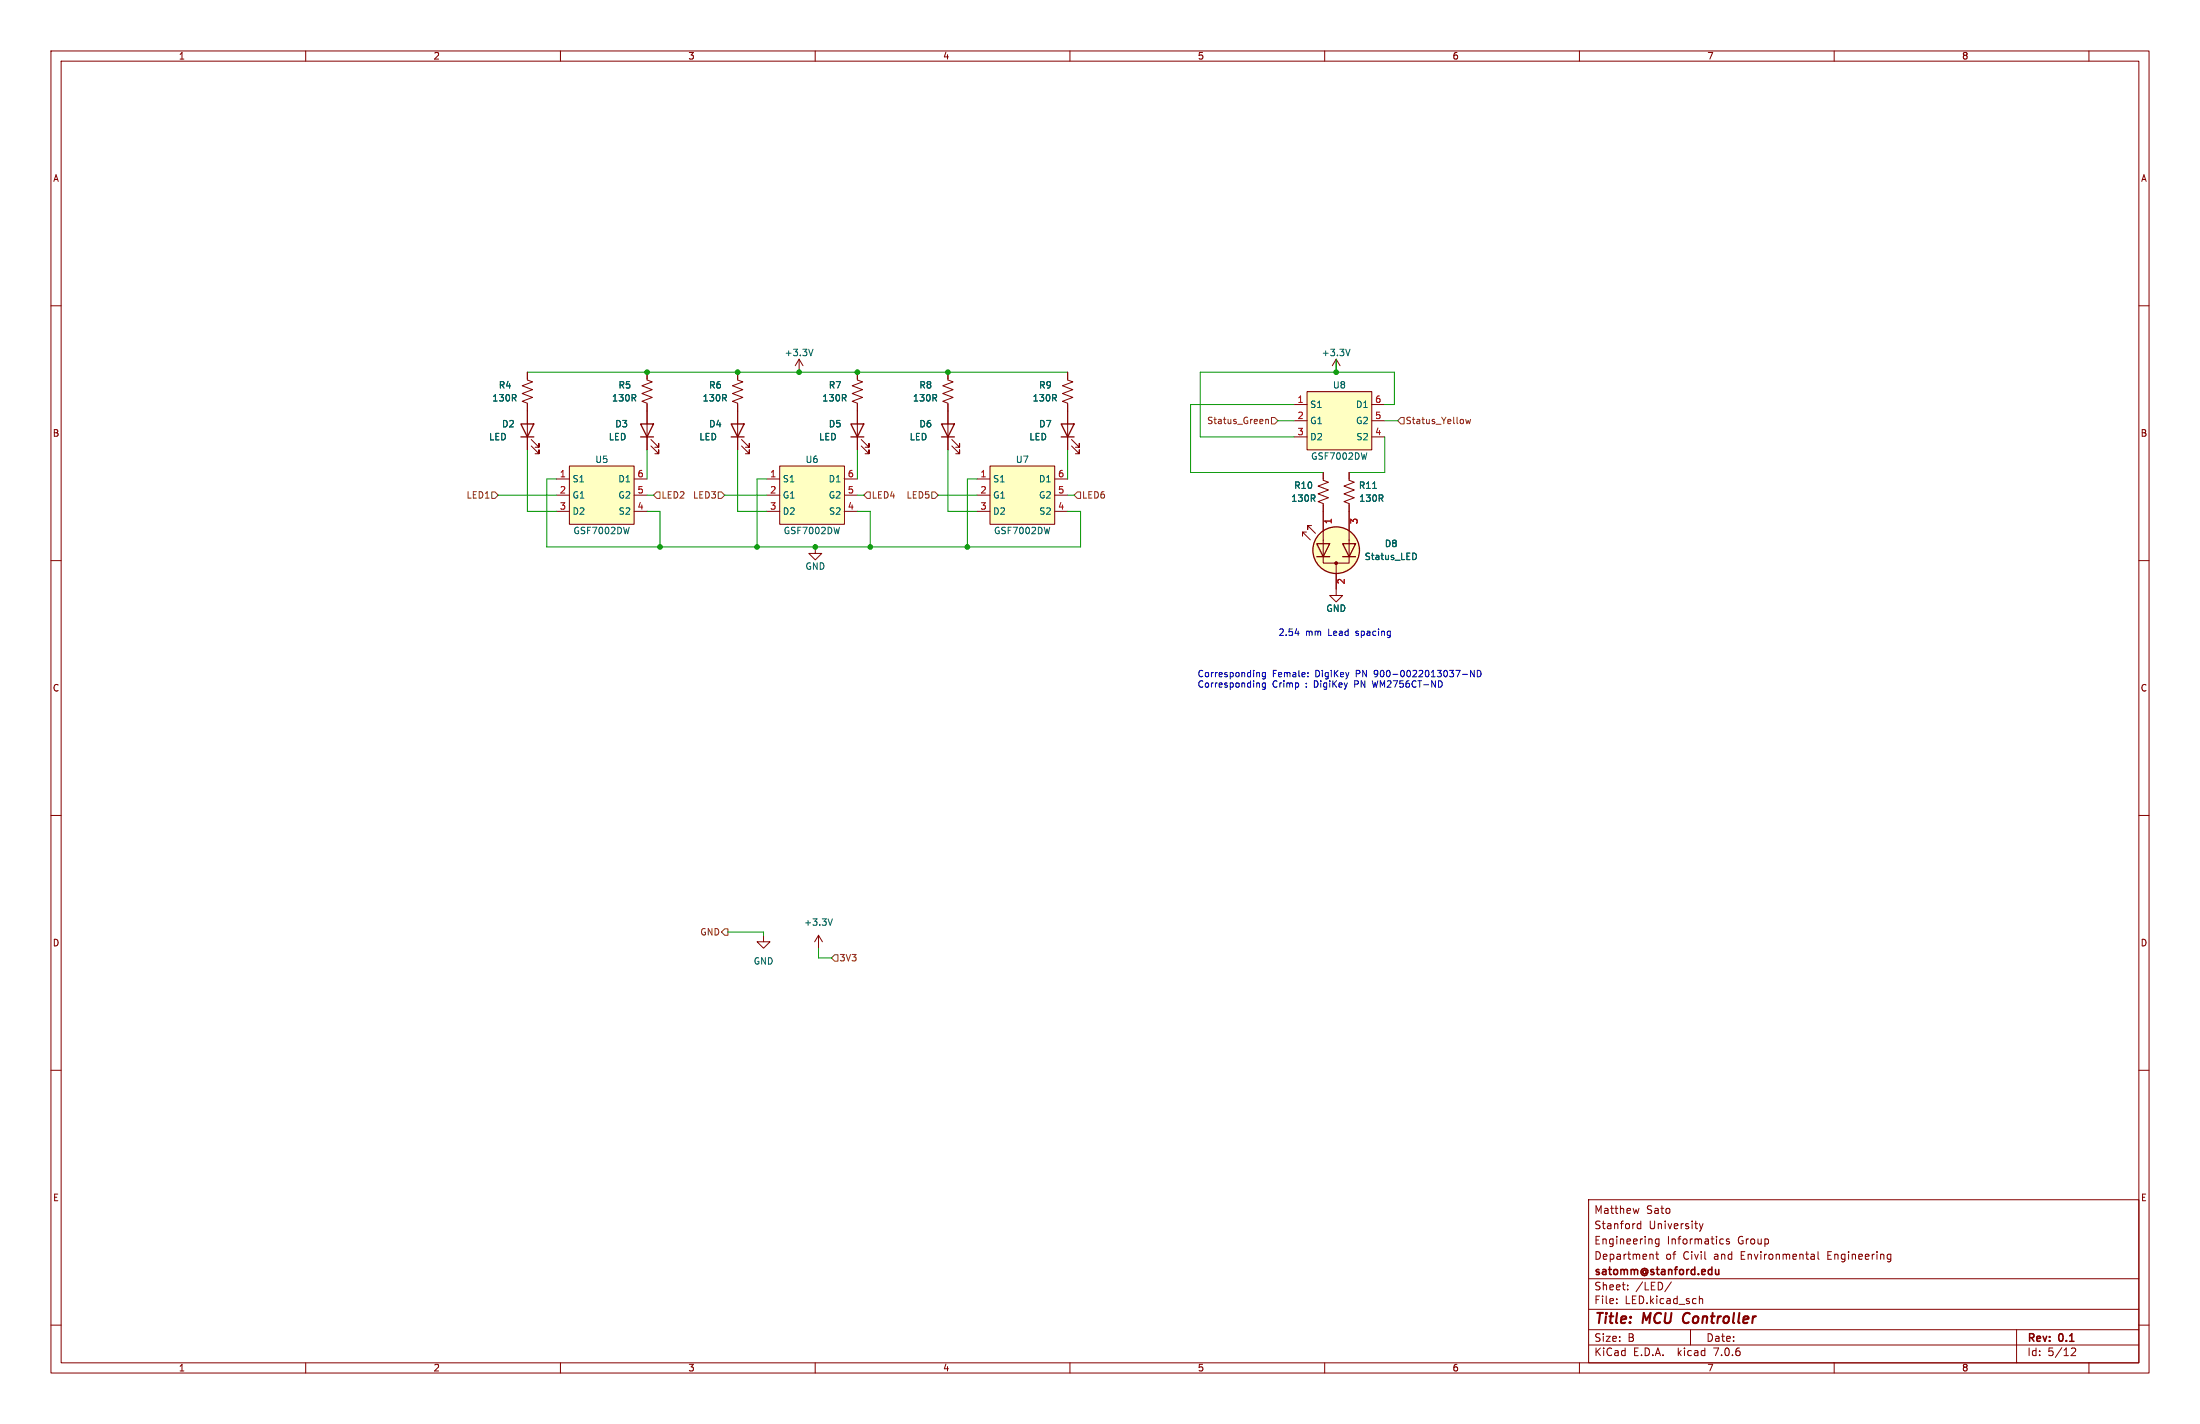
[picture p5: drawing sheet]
<svg xmlns="http://www.w3.org/2000/svg" width="432mm" height="279mm" viewBox="0 0 432 279" stroke-linecap="round" stroke-linejoin="round" font-family="sans-serif">
<g fill="none" stroke="#840000" stroke-width=".2">
<path d="M10 10h411.8v259.4h-411.8zM12 12h407.8v255.4h-407.8zM60 10v2M110 10v2M160 10v2M210 10v2M260 10v2M310 10v2M360 10v2M410 10v2M10 60h2M419.8 60h2"/>
<path d="M103.5 73v1.5l1 .4-2 .8 2 .8-2 .7 2 .8-2 .7 1 .4v9.2M127 73v1.5l1 .4-2 .8 2 .8-2 .7 2 .8-2 .7 1 .4v9.2M144.8 73v1.5l1 .4-2 .8 2 .8-2 .7 2 .8-2 .7 1 .4v9.2M156.8 70.5l-.7 1.3M156.8 70.5v2.5M156.8 70.5l.8 1.3M168.3 73v1.5l1 .4-2 .8 2 .8-2 .7 2 .8-2 .7 1 .4v9.2M186.1 73v1.5l1 .4-2.1 .8 2.1 .8-2.1 .7 2.1 .8-2.1 .7 1.1 .4v9.2M209.5 73v1.5l1.1 .4-2.1 .8 2.1 .8-2.1 .7 2.1 .8-2.1 .7 1 .4v9.2M254 79.4h2.5M256.5 76.8h12.7v11.5h-12.7zM262.3 70.5l-.8 1.3"/>
<path d="M262.3 70.5v2.5M262.3 70.5l.7 1.3M269.2 79.4h2.6M104.3 87.5l1.5 1.5v-.7v.7h-.8M104.3 86.2l1.5 1.6v-.8v.8h-.8M109.2 94h2.6M109.2 97.2h2.6M111.8 91.4h12.7v11.5h-12.7zM124.5 94h2.5M124.5 97.2h2.5M127.8 87.5l1.5 1.5v-.7v.7h-.8M127.8 86.2l1.5 1.6v-.8v.8h-.8"/>
<path d="M145.5 87.5l1.6 1.5v-.7v.7h-.8M145.5 86.2l1.6 1.6v-.8v.8h-.8M150.5 94h2.5M150.5 97.2h2.5M153 91.4h12.7v11.5h-12.7zM165.7 94h2.6M165.7 97.2h2.6M169 87.5l1.6 1.5v-.7v.7h-.8M169 86.2l1.6 1.6v-.8v.8h-.8M186.8 87.5l1.5 1.5v-.7v.7h-.7M186.8 86.2l1.5 1.6v-.8v.8h-.7M191.8 94h2.5"/>
<path d="M191.8 97.2h2.5M194.3 91.4h12.7v11.5h-12.7zM207 94h2.5M207 97.2h2.5M210.3 87.5l1.5 1.5v-.7v.7h-.7M210.3 86.2l1.5 1.6v-.8v.8h-.7M254 82.6h2.5M254 85.7h2.5M259.7 92.7v1.5l1 .4-2 .8 2 .7-2 .8 2 .8-2 .7 1 .4v7.2M264.8 92.7v1.5l1 .4-2 .8 2 .7-2 .8 2 .8-2 .7 1 .4v7.2M269.2 82.6h2.6M269.2 85.7h2.6"/>
<path d="M10 110h2M109.2 100.3h2.6M124.5 100.3h2.5M150.5 100.3h2.5M160 107.3v1.3h1.3l-1.3 1.3-1.3-1.3h1.3M165.7 100.3h2.6M191.8 100.3h2.5M207 100.3h2.5M256.4 104.4h-.7v.8v-.8l1.5 1.5M257.4 103.1h-.7v.8v-.8l1.5 1.5M259.7 105.9v4.6h5.1v-4.6M262.3 110.5v6.3h1.2l-1.2 1.3-1.3-1.3h1.3"/>
<path d="M419.8 110h2M10 160h2M419.8 160h2M149.9 183.5v1.3h1.2l-1.2 1.3-1.3-1.3h1.3M160.7 183.5l-.8 1.3M160.7 183.5v2.6M160.7 183.5l.7 1.3M10 210h2M419.8 210h2M311.8 235.4h108v32h-108zM321.7 237.1l-.3 1M322 239.6v1.5"/>
<path d="M10 260h2M311.8 256.9h108M311.8 250.9h108M317.3 255.6v.2M317.3 254.9v.1M319.5 252.9v.2M319.5 252.2v.1M322 240.2l-.4-.1-.3 .3 .2 .6h.5M324.4 246.2l.1 .9M325 246.1h.5M325.2 245.6v1.3l.3 .2M325.6 243.1v1.2l-.3 .3-.3-.1"/>
<path d="M325.6 243.2l-.4-.1-.3 .3 .1 .6h.6M328 251.5l-1.2 1.9M333.5 254.3v1.5M333.5 254.9l.3-.1 .3 .1 .1 .9M333.5 240.1l.4 1M333.9 241.1l-.4 .5M334.3 240.1l-.4 1M337.8 243.1l.5 .1M338.3 244l-.5 .1M339.4 243.2l-.4-.1-.2 .2 .1 .2 .5 .2v.3h-.6M355.6 246.1l.4 .1 .1 .9M356.1 247l-.5 .1"/>
<path d="M356.1 246.4l-.5 .1M356.8 245.6v1.3l.2 .2M370.7 246.1l.4 .1M371.1 247l-.4 .1M371.1 246.1v1.2l-.3 .3M419.8 260h2M60 267.4v2M110 267.4v2M160 267.4v2M210 267.4v2M260 267.4v2M310 267.4v2"/>
<path d="M311.8 263.9h108M311.8 260.9h108M331.8 260.9v3M360 267.4v2M395.8 260.9v6.5M406.5 264.6l.6-.1 .2 .1 .1 .3-.9 1.1h.9M410 267.4v2"/>
</g>
<path d="M330.6 257.9l-.1 .2a1.24 1.24 0 0 0 .1 1.4" fill="none" stroke="#840000" stroke-width=".4"/>
<path d="M336.7 249.1l.1 .9 .3 .1 .3-.2M337.4 249.1v1" fill="none" stroke="#840000" stroke-width=".3"/>
<path d="M159.6 68.5l-.5 1.3M265 68.5l-.4 1.3M269.4 95.8h.8M277.6 108.5a.69 .69 0 0 1 .4 .7 .69 .69 0 0 1-.4 .6M163.4 180.3l-.4 1.3" fill="none" stroke="#006464" stroke-width=".2"/>
<g fill="none" stroke="#840000" stroke-width=".25">
<path d="M102.2 83.2h2.6l-1.3 2.5zM102.2 85.7h2.6M125.7 83.2h2.6l-1.3 2.5zM125.7 85.7h2.6M143.5 83.2h2.5l-1.2 2.5zM143.5 85.7h2.5M167 83.2h2.5l-1.2 2.5zM167 85.7h2.5M184.8 83.2h2.5l-1.2 2.5zM184.8 85.7h2.5M208.3 83.2h2.5l-1.3 2.5zM208.3 85.7h2.5"/>
<path d="M258.4 106.7h2.6l-1.3 2.5zM258.4 109.2h2.6M263.5 106.7h2.6l-1.3 2.5zM263.5 109.2h2.6"/>
<circle cx="262.3" cy="108" r="4.6"/>
</g>
<g fill="#ffffc2" stroke="#ffffc2" stroke-width=".2">
<path d="M153 91.4h12.7v11.5h-12.7z"/>
<path d="M111.8 91.4h12.7v11.5h-12.7z"/>
<path d="M256.5 76.8h12.7v11.5h-12.7z"/>
<path d="M194.3 91.4h12.7v11.5h-12.7z"/>
<circle cx="262.3" cy="108" r="4.6"/>
</g>
<circle cx="262.3" cy="110.5" r=".28" fill="#840000" stroke="#840000" stroke-width=".2"/>
<g fill="none" stroke="#725600" stroke-width=".2">
<path d="M96.5 96.5h.7l.6 .7-.6 .6h-.7zM128.9 96.5h.6v1.3h-.6l-.6-.6zM141 96.5h.6l.6 .7-.6 .6h-.6zM170.2 96.5h.6v1.3h-.6l-.7-.6zM182.9 96.5h.6l.6 .7-.6 .6h-.6zM211.5 96.5h.6v1.3h-.6l-.7-.6zM248.4 82.3v.8M248.4 82.4l.5-.1 .1 .8M249.6 81.9h.6l.6 .7-.6 .6h-.6zM275 81.9h.6v1.3h-.6l-.7-.6zM287.7 82.3l.2 .8 .3-.6 .2 .6 .2-.8M142.2 182.2h.7v1.3h-.7l-.6-.6z"/>
<path d="M163.2 188l.6-.7h.7v1.3h-.7z"/>
</g>
<g fill="none" stroke="#0000c2" stroke-width=".2">
<path d="M247 132l.2 .1v.7M247 134l.2 .2v.6M248.4 132v1l-.3 .2h-.3M248.4 134v1l-.3 .3-.3-.1M248.4 132h-.4l-.2 .2 .1 .5h.5M248.4 134.1l-.4-.1-.2 .2 .1 .6h.5M254.2 124.3h.8M256.7 132.7v.1M256.7 132v.1M269.3 133.6l.3 1.2M287.1 132.3h.9M289.4 131.5v1.3l-.8-1.3v1.3"/>
<path d="M290 131.5a.64 .64 0 0 1 .7 .7 .64 .64 0 0 1-.7 .6z"/>
</g>
<g fill="none" stroke="#009600" stroke-width=".2">
<path d="M103.5 73h106M254 79.4h-20.3v13.3h26M262.3 70.5v2.5M271.8 79.4h1.9v-6.4h-38.1v12.7h18.4M97.8 97.2h11.4M103.5 88.3v12h5.7M109.2 94h-1.9v13.3h104.8v-7h-2.6M127 97.2h1.3M127 88.3v5.7M142.2 97.2h8.3M144.8 88.3v12h5.7M150.5 94h-1.9v13.3"/>
<path d="M168.3 97.2h1.2M168.3 88.3v5.7M184.1 97.2h7.7M186.1 88.3v12h5.7M191.8 94h-1.9v13.3M209.5 88.3v5.7M209.5 97.2h1.3M250.8 82.6h3.2M271.8 82.6h2.5M271.8 85.7v7h-7M127 100.3h2.5v7M168.3 100.3h2.5v7"/>
<path d="M142.9 182.9h7v.6M160.7 186.1v1.9h2.5"/>
</g>
<g fill="#009600" stroke="#009600" stroke-width=".2">
<circle cx="168.3" cy="73" r=".46"/>
<circle cx="156.8" cy="73" r=".46"/>
<circle cx="129.5" cy="107.3" r=".46"/>
<circle cx="144.8" cy="73" r=".46"/>
<circle cx="127" cy="73" r=".46"/>
<circle cx="170.8" cy="107.3" r=".46"/>
<circle cx="189.9" cy="107.3" r=".46"/>
<circle cx="186.1" cy="73" r=".46"/>
<circle cx="262.3" cy="73" r=".46"/>
<circle cx="160" cy="107.3" r=".46"/>
<circle cx="148.6" cy="107.3" r=".46"/>
</g>
<g font-size="2.8" fill="#840000">
<text x="312.8" y="260.3">Title:</text>
<text x="322.5" y="260.3">MCU</text>
<text x="331.2" y="260.3">Controller</text>
</g>
<g font-size="2.1" fill="#840000">
<text x="312.8" y="238.4">Matthew</text>
<text x="323.1" y="238.4">Sato</text>
<text x="312.8" y="244.4">Engineering</text>
<text x="312.8" y="241.4">Stanford</text>
<text x="323.6" y="241.4">University</text>
<text x="327.2" y="244.4">Informatics</text>
<text x="341.1" y="244.4">Group</text>
<text x="312.8" y="250.6">satomm@stanford.edu</text>
<text x="312.8" y="247.4">Department</text>
<text x="326.9" y="247.4">of</text>
<text x="330.4" y="247.4">Civil</text>
<text x="336.6" y="247.4">and</text>
<text x="341.9" y="247.4">Environmental</text>
<text x="359.1" y="247.4">Engineering</text>
<text x="312.8" y="256.1">File:</text>
<text x="312.8" y="253.4">Sheet:</text>
<text x="318.9" y="256.1">LED.kicad_sch</text>
<text x="321" y="253.4">/LED/</text>
<text x="312.8" y="263.5">Size:</text>
<text x="319.5" y="263.5">B</text>
<text x="334.8" y="263.5">Date:</text>
<text x="397.8" y="263.7">Rev:</text>
<text x="404.2" y="263.7">0.1</text>
<text x="312.8" y="266.3">KiCad</text>
<text x="320.5" y="266.3">E.D.A.</text>
<text x="329.4" y="266.3">kicad</text>
<text x="336.6" y="266.3">7.0.6</text>
<text x="397.8" y="266.3">Id:</text>
<text x="401.9" y="266.3">5/12</text>
</g>
<g font-size="1.8" fill="#840000">
<text x="35" y="11.9">1</text>
<text x="85" y="11.9">2</text>
<text x="135" y="11.9">3</text>
<text x="185" y="11.9">4</text>
<text x="235" y="11.9">5</text>
<text x="285" y="11.9">6</text>
<text x="335" y="11.9">7</text>
<text x="385" y="11.9">8</text>
<text x="10.3" y="35.9">A</text>
<text x="420.1" y="35.9">A</text>
<text x="10.3" y="85.9">B</text>
<text x="420.1" y="85.9">B</text>
<text x="10.3" y="135.9">C</text>
<text x="420.1" y="135.9">C</text>
<text x="10.3" y="185.9">D</text>
<text x="420.1" y="185.9">D</text>
<text x="10.3" y="235.9">E</text>
<text x="420.1" y="235.9">E</text>
<text x="35" y="269.3">1</text>
<text x="85" y="269.3">2</text>
<text x="135" y="269.3">3</text>
<text x="185" y="269.3">4</text>
<text x="235" y="269.3">5</text>
<text x="285" y="269.3">6</text>
<text x="335" y="269.3">7</text>
<text x="385" y="269.3">8</text>
</g>
<g font-size="1.8" fill="#006464">
<text x="153.9" y="70.1">+3.3V</text>
<text x="259.3" y="70.1">+3.3V</text>
<text x="97.8" y="76.4">R4</text>
<text x="121.3" y="76.4">R5</text>
<text x="139.1" y="76.4">R6</text>
<text x="162.6" y="76.4">R7</text>
<text x="180.3" y="76.4">R8</text>
<text x="203.8" y="76.4">R9</text>
<text x="261.5" y="76.4">U8</text>
<text x="96.5" y="79">130R</text>
<text x="120" y="79">130R</text>
<text x="137.8" y="79">130R</text>
<text x="161.3" y="79">130R</text>
<text x="179.1" y="79">130R</text>
<text x="202.6" y="79">130R</text>
<text x="257" y="80.2">S1</text>
<text x="257" y="83.4">G1</text>
<text x="266" y="83.4">G2</text>
<text x="266" y="80.2">D1</text>
<text x="95.9" y="86.6">LED</text>
<text x="98.4" y="84">D2</text>
<text x="119.4" y="86.6">LED</text>
<text x="120.7" y="84">D3</text>
<text x="137.2" y="86.6">LED</text>
<text x="139.1" y="84">D4</text>
<text x="160.7" y="86.6">LED</text>
<text x="162.6" y="84">D5</text>
<text x="178.4" y="86.6">LED</text>
<text x="180.3" y="84">D6</text>
<text x="201.9" y="86.6">LED</text>
<text x="203.8" y="84">D7</text>
<text x="257" y="86.6">D2</text>
<text x="266.1" y="86.6">S2</text>
<text x="112.3" y="94.8">S1</text>
<text x="116.7" y="91">U5</text>
<text x="121.3" y="94.8">D1</text>
<text x="153.5" y="94.8">S1</text>
<text x="158" y="91">U6</text>
<text x="162.5" y="94.8">D1</text>
<text x="194.8" y="94.8">S1</text>
<text x="199.3" y="91">U7</text>
<text x="203.8" y="94.8">D1</text>
<text x="257.2" y="90.4">GSF7002DW</text>
<text x="112.3" y="98">G1</text>
<text x="112.3" y="101.2">D2</text>
<text x="121.3" y="98">G2</text>
<text x="121.3" y="101.2">S2</text>
<text x="153.5" y="98">G1</text>
<text x="153.5" y="101.2">D2</text>
<text x="162.5" y="98">G2</text>
<text x="162.6" y="101.2">S2</text>
<text x="194.8" y="98">G1</text>
<text x="194.8" y="101.2">D2</text>
<text x="203.8" y="98">G2</text>
<text x="203.9" y="101.2">S2</text>
<text x="253.3" y="98.7">130R</text>
<text x="253.9" y="96.1">R10</text>
<text x="266.6" y="96.1">R11</text>
<text x="266.7" y="98.7">130R</text>
<text x="112.4" y="105">GSF7002DW</text>
<text x="153.7" y="105">GSF7002DW</text>
<text x="195" y="105">GSF7002DW</text>
<text x="271.7" y="107.5">D8</text>
<text x="158" y="112">GND</text>
<text x="267.7" y="110.1">Status_LED</text>
<text x="260.2" y="120.2">GND</text>
<text x="157.7" y="181.8">+3.3V</text>
<text x="147.8" y="189.5">GND</text>
</g>
<g font-size="1.8" fill="#725600">
<text x="236.8" y="83.4">Status_Green</text>
<text x="275.8" y="83.4">Status_Yellow</text>
<text x="91.5" y="98">LED1</text>
<text x="129.7" y="98">LED2</text>
<text x="135.9" y="98">LED3</text>
<text x="171" y="98">LED4</text>
<text x="177.8" y="98">LED5</text>
<text x="212.3" y="98">LED6</text>
<text x="137.3" y="183.7">GND</text>
<text x="164.7" y="188.8">3V3</text>
</g>
<g font-size="1.8" fill="#a90000">
<text x="254.6" y="79.1">1</text>
<text x="254.6" y="82.3">2</text>
<text x="269.8" y="82.3">5</text>
<text x="269.8" y="79.1">6</text>
<text x="254.6" y="85.5">3</text>
<text x="269.8" y="85.5">4</text>
<text x="109.8" y="93.7">1</text>
<text x="125" y="93.7">6</text>
<text x="151.1" y="93.7">1</text>
<text x="166.3" y="93.7">6</text>
<text x="192.3" y="93.7">1</text>
<text x="207.6" y="93.7">6</text>
<text x="109.8" y="96.9">2</text>
<text x="109.8" y="100.1">3</text>
<text x="125" y="100.1">4</text>
<text x="125" y="96.9">5</text>
<text x="151.1" y="96.9">2</text>
<text x="151.1" y="100.1">3</text>
<text x="166.3" y="100.1">4</text>
<text x="166.3" y="96.9">5</text>
<text x="192.3" y="96.9">2</text>
<text x="192.3" y="100.1">3</text>
<text x="207.6" y="100.1">4</text>
<text x="207.6" y="96.9">5</text>
<text x="261.7" y="102.9" transform="rotate(-90 261.7 102.9)">1</text>
<text x="266.8" y="102.9" transform="rotate(-90 266.8 102.9)">3</text>
<text x="264.2" y="114.8" transform="rotate(-90 264.2 114.8)">2</text>
</g>
<g font-size="1.8" fill="#0000c2">
<text x="250.8" y="124.8">2.54</text>
<text x="256.2" y="124.8">mm</text>
<text x="260.8" y="124.8">Lead</text>
<text x="266.4" y="124.8">spacing</text>
<text x="234.9" y="133">Corresponding</text>
<text x="234.9" y="135">Corresponding</text>
<text x="249.7" y="133">Female:</text>
<text x="249.7" y="135">Crimp</text>
<text x="256.4" y="135">:</text>
<text x="258.2" y="135">DigiKey</text>
<text x="258.3" y="133">DigiKey</text>
<text x="266.3" y="135">PN</text>
<text x="266.4" y="133">PN</text>
<text x="270.1" y="135">WM2756CT-ND</text>
<text x="270.2" y="133">900-0022013037-ND</text>
</g>
</svg>
